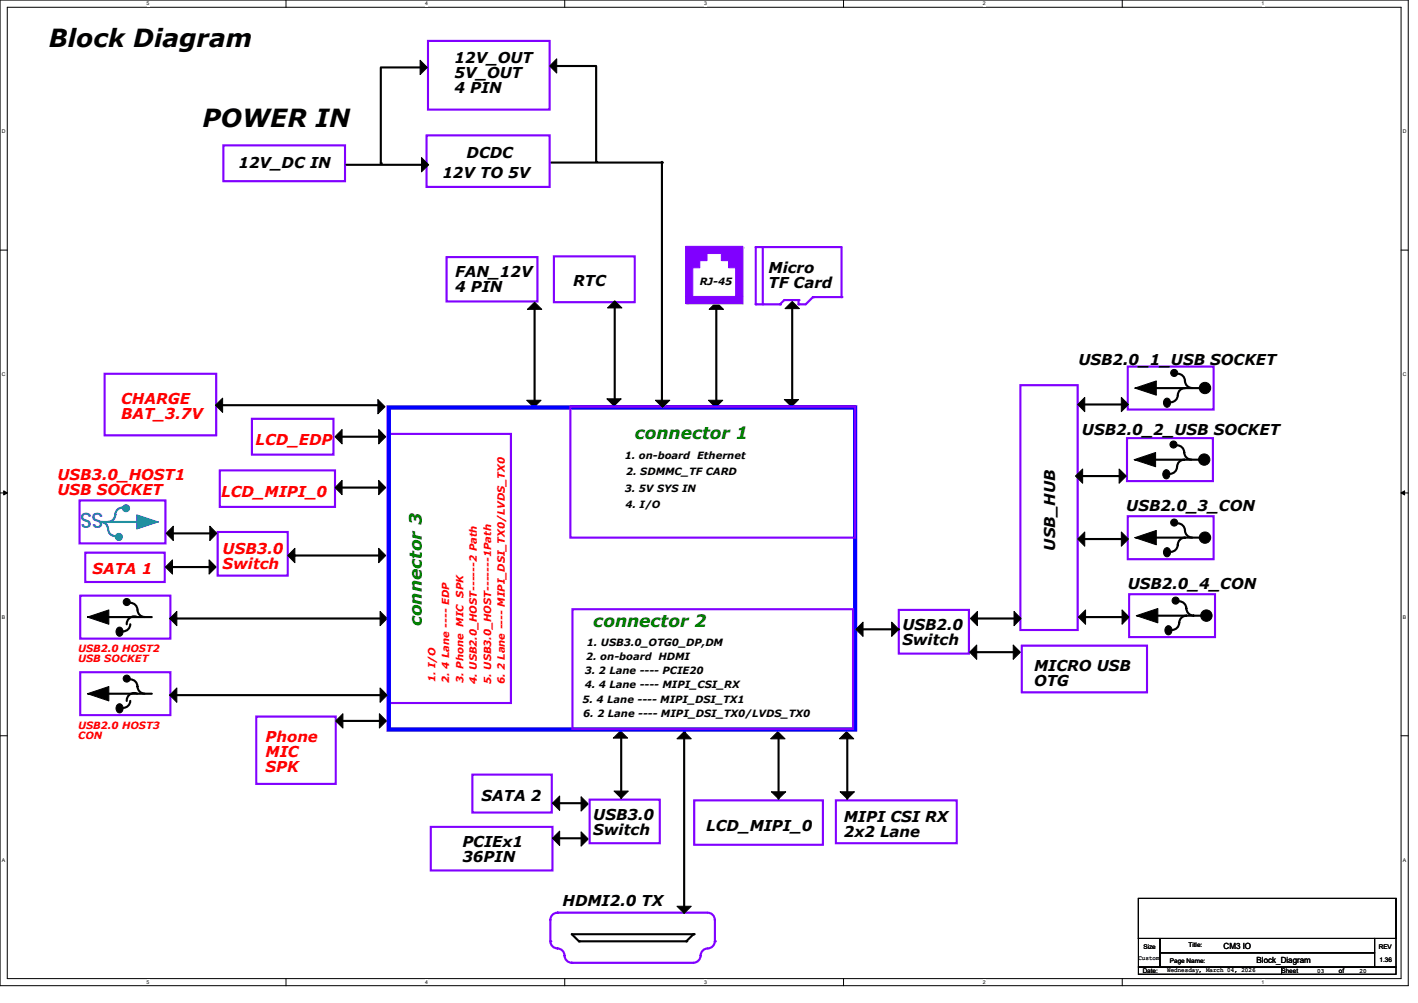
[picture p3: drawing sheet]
<svg xmlns="http://www.w3.org/2000/svg" width="594mm" height="420mm" viewBox="0 0 594 420" stroke-linecap="round" stroke-linejoin="round" font-family="sans-serif">
<path d="M0 0h589.9v412.7h-589.9zM3 3h583.9v406.8h-583.9z" fill="none" stroke="#000" stroke-width=".42"/>
<g fill="#fff">
<path d="M61.4 .4h1.2v2.4h-1.2z"/>
<path d="M61.4 410.1h1.2v2.4h-1.2z"/>
</g>
<path d="M119.8 0v3M119.8 409.8v3" fill="none" stroke="#000" stroke-width=".42"/>
<g fill="#fff">
<path d="M178.2 .4h1.2v2.4h-1.2z"/>
<path d="M178.2 410.1h1.2v2.4h-1.2z"/>
</g>
<path d="M236.6 0v3M236.6 409.8v3" fill="none" stroke="#000" stroke-width=".42"/>
<g fill="#fff">
<path d="M294.9 .4h1.2v2.4h-1.2z"/>
<path d="M294.9 410.1h1.2v2.4h-1.2z"/>
</g>
<path d="M353.4 0v3M353.4 409.8v3" fill="none" stroke="#000" stroke-width=".42"/>
<g fill="#fff">
<path d="M411.7 .4h1.2v2.4h-1.2z"/>
<path d="M411.7 410.1h1.2v2.4h-1.2z"/>
</g>
<path d="M470.1 0v3M470.1 409.8v3" fill="none" stroke="#000" stroke-width=".42"/>
<g fill="#fff">
<path d="M528.5 .4h1.2v2.4h-1.2z"/>
<path d="M528.5 410.1h1.2v2.4h-1.2z"/>
<path d="M.8 53.9h1.5v2.4h-1.5z"/>
<path d="M587.7 53.9h1.5v2.4h-1.5z"/>
<path d="M.8 155.6h1.5v2.4h-1.5z"/>
<path d="M587.7 155.6h1.5v2.4h-1.5z"/>
</g>
<path d="M0 104.7h3M586.9 104.7h3" fill="none" stroke="#000" stroke-width=".42"/>
<g fill="#fff">
<path d="M.8 257.3h1.4v2.4h-1.4z"/>
<path d="M587.7 257.3h1.4v2.4h-1.4z"/>
</g>
<path d="M0 206.4h3M586.9 206.4h3" fill="none" stroke="#000" stroke-width=".42"/>
<path d="M1.6 205.5l1.4 .9-1.4 .9zM586.9 206.4l1.5-.9v1.8z" fill="#000" stroke="#000" stroke-width=".42"/>
<g fill="#fff">
<path d="M.8 358.9h1.4v2.5h-1.4z"/>
<path d="M587.7 358.9h1.4v2.5h-1.4z"/>
</g>
<path d="M0 308.1h3M586.9 308.1h3" fill="none" stroke="#000" stroke-width=".42"/>
<path d="M43.8 156.5h46.8v25.8h-46.8zM427.4 161.3h24v102.5h-24zM107.4 300.1h33.2v28.2h-33.2zM233.6 382.2a2.97 2.97 0 0 0-3.1 3v9" fill="none" stroke="#8000ff" stroke-width=".89"/>
<path d="M92.7 169.7h65.9M143 301.9h18" fill="none" stroke="#000" stroke-width=".89"/>
<g fill="#000">
<circle cx="158.6" cy="169.7" r=".44"/>
<circle cx="161" cy="301.9" r=".44"/>
</g>
<g fill="#000" stroke="#000" stroke-width=".42">
<path d="M90.3 169.7l3-3v6z" fill-rule="evenodd"/>
<path d="M158.3 167.3l3 3-3 3z" fill-rule="evenodd"/>
<path d="M140.6 301.9l3-3v6z" fill-rule="evenodd"/>
<path d="M158.9 298.9l3 3-3 3z" fill-rule="evenodd"/>
</g>
<circle cx="230.5" cy="394.2" r=".44" fill="#8000ff"/>
<path d="M233.6 382.2h62.9" fill="none" stroke="#8000ff" stroke-width=".89"/>
<circle cx="233.6" cy="382.2" r=".44" fill="#8000ff"/>
<path d="M230.5 394.2a2.96 2.96 0 0 0 3.1 2.9M233.6 397.2a2.98 2.98 0 0 1 2.9 3 3.1 3.1 0 0 0 3 2.9l51 .1" fill="none" stroke="#8000ff" stroke-width=".89"/>
<circle cx="239.5" cy="403.2" r=".44" fill="#8000ff"/>
<path d="M296.5 382.2a2.98 2.98 0 0 1 2.9 3M299.5 385.2v9" fill="none" stroke="#8000ff" stroke-width=".89"/>
<circle cx="299.5" cy="394.2" r=".44" fill="#8000ff"/>
<g fill="none" stroke="#8000ff" stroke-width=".89">
<path d="M179.3 17.1h51v28.8h-51zM93.6 60.9h50.9v15h-50.9zM187.1 107.7h38v18.5h-38zM232 107.4h33.9v19.1h-33.9zM472.4 153.5h36v18h-36zM105.5 175.4h34.2v15h-34.2zM92.1 197h48.2v15.3h-48.2zM163.1 181.7h50.9v112.7h-50.9zM472.1 183.5h36v18h-36zM33.3 209.5h36v18h-36zM472.4 216.2h36v17.9h-36zM35.7 231.4h33.3v12.3h-33.3z"/>
<path d="M91.2 222.8h29.3v18.2h-29.3zM473 248.8h36v18h-36zM197.9 324.4h33.2v15.8h-33.2zM247 334.9h29.4v18.2h-29.4zM290.8 335.2h53.9v18.5h-53.9zM350.1 335.2h50.7v17.9h-50.7zM180.5 346.2h50.9v18.3h-50.9zM296.5 397.2a2.98 2.98 0 0 0-3 3M299.4 394.2l-.6 1.8-1 .8-1.3 .3M293.5 400.2l-.7 1.8-1 .8-1.3 .3"/>
</g>
<g fill="none" stroke="#000" stroke-width=".89">
<path d="M230.8 68.1h46.5M277.3 67.8v102.2M223.9 129.2v39.9M257.5 128.7v39.8M300.1 129.2v39.9M331.9 128.9v39.9M493.4 156.5a2.98 2.98 0 0 1 3 3l.3 1.3 .8 1 1.9 .7M478.4 162.5h24M496.4 162.5a3.2 3.2 0 0 0-3.1 3.7l-1.1 1.6-1.8 .6M452.9 199.3h18M478.1 192.5h24M493.1 195.5l-.7 1.8-1 .8-1.3 .3"/>
<path d="M493.1 186.5a2.98 2.98 0 0 1 3 3l.3 1.3 .8 1 1.9 .6M496.1 192.5a2.96 2.96 0 0 0-3 3M493.4 219.2a3.2 3.2 0 0 1 3.1 3.6l1 1.6 1.9 .7M123.2 232.6h36.9M453.8 225.7h18M478.4 225.1h24M496.4 225.1a2.97 2.97 0 0 0-3 3.1l-.4 1.2-.8 1-1.8 .7M454.1 258.4h18M479 257.8h24M494 251.8a2.98 2.98 0 0 1 3 3M497 257.8a2.99 2.99 0 0 0-3 3l-.4 1.3-.8 1-1.8 .7M497 254.8a2.97 2.97 0 0 0 3 3"/>
<path d="M260.2 307.8v26.4M286.6 306.7v75.5M326.1 308.1v26.4M354.9 308.1v26.4M231.7 336.3h12.9M231.7 351h12.9M239.5 391.2h51l-3 3h-45z"/>
</g>
<g fill="#000">
<circle cx="277.3" cy="68.1" r=".44"/>
<circle cx="223.9" cy="169.1" r=".44"/>
<circle cx="257.5" cy="168.5" r=".44"/>
<circle cx="277.3" cy="170" r=".44"/>
<circle cx="300.1" cy="169.1" r=".44"/>
<circle cx="331.9" cy="168.8" r=".44"/>
<circle cx="478.4" cy="162.5" r=".44"/>
<circle cx="470.9" cy="199.3" r=".44"/>
<circle cx="478.1" cy="192.5" r=".44"/>
<circle cx="123.2" cy="232.6" r=".44"/>
<circle cx="471.8" cy="225.7" r=".44"/>
<circle cx="478.4" cy="225.1" r=".44"/>
<circle cx="472.1" cy="258.4" r=".44"/>
<circle cx="479" cy="257.8" r=".44"/>
<circle cx="260.2" cy="307.8" r=".44"/>
<circle cx="286.6" cy="306.7" r=".44"/>
<circle cx="326.1" cy="308.1" r=".44"/>
<circle cx="354.9" cy="308.1" r=".44"/>
<circle cx="244.6" cy="336.3" r=".44"/>
<circle cx="244.6" cy="351" r=".44"/>
<circle cx="242.5" cy="394.2" r=".44"/>
<circle cx="287.5" cy="394.2" r=".44"/>
<circle cx="290.5" cy="391.2" r=".44"/>
</g>
<g fill="#000" stroke="#000" stroke-width=".42">
<path d="M223.9 126.5l3 3h-6z" fill-rule="evenodd"/>
<path d="M257.5 125.9l3 3h-6z" fill-rule="evenodd"/>
<path d="M297.1 129.5l3-3 3 3z" fill-rule="evenodd"/>
<path d="M331.9 126.2l3 3h-6.1z" fill-rule="evenodd"/>
<path d="M220.6 167.6h6.1l-3.1 3z" fill-rule="evenodd"/>
<path d="M254.2 167h6l-3 3z" fill-rule="evenodd"/>
<path d="M296.8 167.6h6l-3 3z" fill-rule="evenodd"/>
<path d="M328.5 167.3h6l-2.9 3z" fill-rule="evenodd"/>
<path d="M475.4 162.5l9-3v6l-9-3h3z" fill-rule="evenodd"/>
<path d="M488.1 167a1.84 1.84 0 0 1 2.2 1 1.84 1.84 0 0 1-.7 2.3 1.84 1.84 0 0 1-2.2-1 1.84 1.84 0 0 1 .7-2.3z" fill-rule="evenodd"/>
<path d="M450.5 199.3l3-2.9v6z" fill-rule="evenodd"/>
<path d="M468.8 196.4l3 2.9-3 3.1z" fill-rule="evenodd"/>
<path d="M475.1 192.5l9-3v6l-9-3h3z" fill-rule="evenodd"/>
<path d="M487.8 196.9a1.84 1.84 0 0 1 2.2 1 1.84 1.84 0 0 1-.7 2.4 1.84 1.84 0 0 1-2.2-1 1.84 1.84 0 0 1 .7-2.4z" fill-rule="evenodd"/>
<path d="M158.6 229.6l3 3-3 3z" fill-rule="evenodd"/>
<path d="M451.4 225.7l3-2.9v5.9z" fill-rule="evenodd"/>
<path d="M469.7 222.8l3 2.9-3 3z" fill-rule="evenodd"/>
<path d="M475.4 225.1l9-3v6l-9-3h3z" fill-rule="evenodd"/>
<path d="M488.1 229.6a1.84 1.84 0 0 1 2.2 1 1.84 1.84 0 0 1-.7 2.3 1.84 1.84 0 0 1-2.2-1 1.84 1.84 0 0 1 .7-2.3z" fill-rule="evenodd"/>
<path d="M451.7 258.4l3-3v6z" fill-rule="evenodd"/>
<path d="M470 255.4l3 3-3 3z" fill-rule="evenodd"/>
<path d="M476 257.8l9-3v6l-9-3h3z" fill-rule="evenodd"/>
<path d="M488.7 262.3a1.84 1.84 0 0 1 2.2 1 1.84 1.84 0 0 1-.7 2.3 1.84 1.84 0 0 1-2.2-1 1.84 1.84 0 0 1 .7-2.3z" fill-rule="evenodd"/>
<path d="M259.9 306.1l3 3h-6z" fill-rule="evenodd"/>
<path d="M286.6 306.4l3 3h-6z" fill-rule="evenodd"/>
<path d="M325.8 306.4l3 3h-6z" fill-rule="evenodd"/>
<path d="M351.6 309.4l3-3 3 3z" fill-rule="evenodd"/>
<path d="M231.4 336.3l3-3v6z" fill-rule="evenodd"/>
<path d="M243.4 333.6l3 3-3 3z" fill-rule="evenodd"/>
<path d="M257.2 331.3h6l-3 2.9z" fill-rule="evenodd"/>
<path d="M323.1 331.6h6l-3 2.9z" fill-rule="evenodd"/>
<path d="M351.9 331.6h6l-3 2.9z" fill-rule="evenodd"/>
<path d="M231.4 351l3-3v6z" fill-rule="evenodd"/>
<path d="M243.4 348.3l3 3-3 3z" fill-rule="evenodd"/>
<path d="M283.6 379.5h6l-3 3z" fill-rule="evenodd"/>
<circle cx="491.9" cy="156.2" r="1.48"/>
<circle cx="504.8" cy="162.5" r="2.38"/>
<circle cx="491.6" cy="186.1" r="1.48"/>
<circle cx="504.4" cy="192.4" r="2.37"/>
<circle cx="491.9" cy="218.8" r="1.48"/>
<circle cx="504.8" cy="225.1" r="2.38"/>
<circle cx="492.5" cy="251.5" r="1.48"/>
<circle cx="505.4" cy="257.8" r="2.39"/>
</g>
<path d="M51.3 212.6a2.99 2.99 0 0 0-3 3l-.3 1.3-.9 1-1.8 .6M57.3 218.6h-15l1.8 .6 .9 1 .3 1.3M45.3 221.5a2.98 2.98 0 0 0 3 3" fill="none" stroke="#0080ff" stroke-width=".89"/>
<circle cx="57.3" cy="218.6" r=".44" fill="#0080ff"/>
<g fill="#0080ff" stroke="#0080ff" stroke-width=".42">
<path d="M57.3 215.6l9 3h-3h3l-9 2.9z" fill-rule="evenodd"/>
<circle cx="52.8" cy="212.8" r="1.47"/>
<circle cx="49.8" cy="224.8" r="1.48"/>
</g>
<path d="M453.8 169.4h18M142.7 182.9h18M142.7 204.2h18M70.2 237.4h18M70.5 223.4h18M39.6 258.4h24M54.6 252.4a3.2 3.2 0 0 1 3.1 3.7l1 1.6 1.9 .7M57.4 258.3a3.1 3.1 0 0 0-4.3 3.1M71.4 259h89M54.6 261.4l-.7 1.9-1 .8-1.3 .3" fill="none" stroke="#000" stroke-width=".89"/>
<g fill="#000">
<circle cx="471.8" cy="169.4" r=".44"/>
<circle cx="160.7" cy="182.9" r=".44"/>
<circle cx="160.7" cy="204.2" r=".44"/>
<circle cx="70.2" cy="237.4" r=".44"/>
<circle cx="70.5" cy="223.4" r=".44"/>
<circle cx="39.6" cy="258.4" r=".44"/>
<circle cx="71.4" cy="259" r=".44"/>
</g>
<g fill="#000" stroke="#000" stroke-width=".42">
<path d="M454.4 166.4v6l-3-3z" fill-rule="evenodd"/>
<path d="M469.7 166.4l3 3-3 3z" fill-rule="evenodd"/>
<path d="M143.3 179.9v6l-3-3z" fill-rule="evenodd"/>
<path d="M158.6 179.9l3 3-3 3z" fill-rule="evenodd"/>
<path d="M143.3 201.2v5.9l-3-2.9z" fill-rule="evenodd"/>
<path d="M158.6 201.2l3 3-3 2.9z" fill-rule="evenodd"/>
<path d="M72.3 234.4v6l-3-3z" fill-rule="evenodd"/>
<path d="M72.6 220.3v6.1l-3-3z" fill-rule="evenodd"/>
<path d="M87.6 234.4l3 3-3 3z" fill-rule="evenodd"/>
<path d="M87.9 220.3l2.9 3.1-2.9 3z" fill-rule="evenodd"/>
<path d="M120.5 232.6l3-3v6z" fill-rule="evenodd"/>
<path d="M36.6 258.4l9-3v6l-9-3h3z" fill-rule="evenodd"/>
<path d="M71.1 259l3-3v6z" fill-rule="evenodd"/>
<path d="M159.2 256l3 3-3 3z" fill-rule="evenodd"/>
<path d="M49.3 262.9a1.84 1.84 0 0 1 2.2 1 1.84 1.84 0 0 1-.7 2.3 1.84 1.84 0 0 1-2.2-1 1.84 1.84 0 0 1 .7-2.3z" fill-rule="evenodd"/>
<circle cx="53.1" cy="252.1" r="1.48"/>
</g>
<path d="M238.9 170.3h119.3v54.8h-119.3zM33.6 249.4h37.8v18h-37.8zM239.8 255.1h117.5v50.1h-117.5z" fill="none" stroke="#8000ff" stroke-width=".89"/>
<path d="M162.8 170.6h195.4v134.9h-195.4z" fill="none" stroke="#00f" stroke-width="1.8"/>
<path d="M287.8 127.1h23.3" fill="none" stroke="#c0c0c0" stroke-width=".89"/>
<circle cx="287.8" cy="127.1" r=".44" fill="#c0c0c0"/>
<path d="M311.1 103.8v23.3" fill="none" stroke="#c0c0c0" stroke-width=".89"/>
<circle cx="311.1" cy="103.8" r=".44" fill="#c0c0c0"/>
<g fill="#8000ff" stroke="#8000ff" stroke-width=".42">
<path d="M287.2 124.1h23.9v3h-23.9z" fill-rule="evenodd"/>
<path d="M287.2 103.2h23.9v20.9h-3v-12h-2.9v-3h-3v-2.9h-6v2.9h-3v3h-3v12h-3z" fill-rule="evenodd"/>
</g>
<path d="M340.5 124.4h12" fill="none" stroke="#8000ff" stroke-width=".89"/>
<circle cx="340.5" cy="124.4" r=".44" fill="#8000ff"/>
<path d="M340.5 124.4l-3 3" fill="none" stroke="#8000ff" stroke-width=".89"/>
<circle cx="340.5" cy="124.4" r=".44" fill="#8000ff"/>
<path d="M334.5 127.4h3" fill="none" stroke="#8000ff" stroke-width=".89"/>
<circle cx="334.5" cy="127.4" r=".44" fill="#8000ff"/>
<path d="M334.5 125.6v1.8" fill="none" stroke="#8000ff" stroke-width=".89"/>
<circle cx="334.5" cy="125.6" r=".44" fill="#8000ff"/>
<path d="M328.5 125.6h6" fill="none" stroke="#8000ff" stroke-width=".89"/>
<circle cx="328.5" cy="125.6" r=".44" fill="#8000ff"/>
<path d="M328.5 125.6l-1.8 1.8" fill="none" stroke="#8000ff" stroke-width=".89"/>
<circle cx="326.7" cy="127.4" r=".44" fill="#8000ff"/>
<path d="M316.6 127.4h10.1" fill="none" stroke="#8000ff" stroke-width=".89"/>
<circle cx="326.7" cy="127.4" r=".44" fill="#8000ff"/>
<path d="M316.6 103.5v23.9" fill="none" stroke="#8000ff" stroke-width=".89"/>
<circle cx="316.6" cy="127.4" r=".44" fill="#8000ff"/>
<path d="M352.5 103.5v20.9" fill="none" stroke="#8000ff" stroke-width=".89"/>
<circle cx="352.5" cy="124.4" r=".44" fill="#8000ff"/>
<path d="M316.6 103.5h35.9" fill="none" stroke="#8000ff" stroke-width=".89"/>
<circle cx="316.6" cy="103.5" r=".44" fill="#8000ff"/>
<path d="M319.5 103.5v23.9" fill="none" stroke="#8000ff" stroke-width=".89"/>
<circle cx="319.5" cy="127.4" r=".44" fill="#8000ff"/>
<g fill="#000" stroke="#000" stroke-width=".42">
<path d="M176 25.2l3 3-3 3z" fill-rule="evenodd"/>
<path d="M233.2 24.6v6l-2.9-3z" fill-rule="evenodd"/>
<path d="M176.6 66l3 3-3 3z" fill-rule="evenodd"/>
<path d="M274.6 167.6h6l-3 3z" fill-rule="evenodd"/>
<path d="M406.5 259l2.9-3v6z" fill-rule="evenodd"/>
<path d="M424.8 256l2.9 3-2.9 3z" fill-rule="evenodd"/>
<path d="M361.5 260.5v6l-3-3z" fill-rule="evenodd"/>
<path d="M373.5 260.5l3 3-3 3z" fill-rule="evenodd"/>
<path d="M409.2 270.1v6l-3-3z" fill-rule="evenodd"/>
<path d="M424.4 270.1l3 3-3 3z" fill-rule="evenodd"/>
<path d="M36.6 290.5l9-3v6l-9-3h3z" fill-rule="evenodd"/>
<path d="M49.3 294.9a1.84 1.84 0 0 1 2.2 1.1 1.84 1.84 0 0 1-.7 2.3 1.84 1.84 0 0 1-2.2-1 1.84 1.84 0 0 1 .7-2.4z" fill-rule="evenodd"/>
<path d="M74.1 288.1v6l-3-3z" fill-rule="evenodd"/>
<path d="M159.2 288.1l3 3-3 3z" fill-rule="evenodd"/>
<circle cx="53.1" cy="284.2" r="1.47"/>
</g>
<path d="M178.7 56.7h51.6v21.6h-51.6zM376.5 255.4h29.4v18.3h-29.4zM428 270.4h52.5v19.5h-52.5zM33.6 281.5h37.8v18h-37.8z" fill="none" stroke="#8000ff" stroke-width=".89"/>
<g fill="none" stroke="#000" stroke-width=".89">
<path d="M159.5 28.2h18.6M159.5 28.5v39.9M231.1 27.6h18.6M249.7 27.9v39.9M145.1 69h33.6M408.9 259h17.9M359.4 263.5h16.8M408.6 273.1h18M39.6 290.5h24M54.6 293.5l-.3 1.3-.9 1-1.8 .6M54.6 284.5a2.98 2.98 0 0 1 3 3l.3 1.3 .8 1 1.9 .6M57.4 290.4a3.1 3.1 0 0 0-4.3 3.1"/>
<path d="M71.4 291.1h89"/>
</g>
<g fill="#000">
<circle cx="178.1" cy="28.2" r=".44"/>
<circle cx="231.1" cy="27.6" r=".44"/>
<circle cx="159.5" cy="68.4" r=".44"/>
<circle cx="178.7" cy="69" r=".44"/>
<circle cx="249.7" cy="67.8" r=".44"/>
<circle cx="426.8" cy="259" r=".44"/>
<circle cx="376.2" cy="263.5" r=".44"/>
<circle cx="426.6" cy="273.1" r=".44"/>
<circle cx="39.6" cy="290.5" r=".44"/>
<circle cx="71.4" cy="291.1" r=".44"/>
</g>
<path d="M476.9 376.2h107.9v16.8h-107.9zM476.9 393h9v12h-9zM485.9 393h89.9v6h-89.9zM485.9 399h89.9v6h-89.9zM575.8 393h9v12h-9zM476.9 405h59.9v3h-59.9zM536.8 405h48v3h-48z" fill="none" stroke="#000" stroke-width=".42"/>
<g font-size="10.5">
<text x="20.4" y="19.5">Block Diagram</text>
<text x="84.9" y="53.1">POWER IN</text>
</g>
<text font-size="8.7" fill="#0080ff" x="43.2" y="215.4" transform="rotate(-180 43.2 215.4)">SS</text>
<g font-size="7.2" fill="#008000">
<text x="265.9" y="184">connector 1</text>
<text x="176.7" y="262.3" transform="rotate(-90 176.7 262.3)">connector 3</text>
<text x="248.5" y="262.6">connector 2</text>
</g>
<g font-size="6.3">
<text x="190.4" y="26.4">12V_OUT</text>
<text x="190.4" y="32.7">5V_OUT</text>
<text x="190.4" y="38.9">4 PIN</text>
<text x="99.9" y="70.1">12V_DC IN</text>
<text x="195.5" y="66.3">DCDC</text>
<text x="185.3" y="74.3">12V TO 5V</text>
<text x="190.7" y="116">FAN_12V</text>
<text x="240.1" y="119.9">RTC</text>
<text x="322" y="114.5">Micro</text>
<text x="190.7" y="122.3">4 PIN</text>
<text x="322" y="120.8">TF Card</text>
<text x="451.7" y="152.9">USB2.0_1_USB SOCKET</text>
<text x="453.2" y="181.9">USB2.0_2_USB SOCKET</text>
<text x="471.8" y="214">USB2.0_3_CON</text>
<text x="442" y="230.5" transform="rotate(-90 442 230.5)">USB_HUB</text>
<text x="472.4" y="246.7">USB2.0_4_CON</text>
<text x="378" y="263.8">USB2.0</text>
<text x="378" y="270">Switch</text>
<text x="433.2" y="281.2">MICRO USB</text>
<text x="433.2" y="287.4">OTG</text>
<text x="201.8" y="335.4">SATA 2</text>
<text x="248.5" y="343.2">USB3.0</text>
<text x="295.9" y="348">LCD_MIPI_0</text>
<text x="353.4" y="344.1">MIPI CSI RX</text>
<text x="248.5" y="349.5">Switch</text>
<text x="353.4" y="350.3">2x2 Lane</text>
<text x="193.7" y="354.9">PCIEx1</text>
<text x="193.7" y="361.1">36PIN</text>
<text x="235.6" y="379.2">HDMI2.0 TX</text>
</g>
<g font-size="6.3" fill="#f00">
<text x="50.7" y="169.1">CHARGE</text>
<text x="50.7" y="175.3">BAT_3.7V</text>
<text x="107.1" y="186.1">LCD_EDP</text>
<text x="24" y="201.1">USB3.0_HOST1</text>
<text x="24" y="207.4">USB SOCKET</text>
<text x="92.7" y="208">LCD_MIPI_0</text>
<text x="93.3" y="232">USB3.0</text>
<text x="93.3" y="238.2">Switch</text>
<text x="38.7" y="240.4">SATA 1</text>
<text x="111.3" y="310.8">Phone</text>
<text x="111.3" y="317.1">MIC</text>
<text x="111.3" y="323.3">SPK</text>
</g>
<g font-size="4.2">
<text x="293.2" y="119.3">RJ-45</text>
<text x="261.7" y="192.2">1. on-board Ethernet</text>
<text x="262.3" y="199.1">2. SDMMC_TF CARD</text>
<text x="261.7" y="206">3. 5V SYS IN</text>
<text x="262" y="212.6">4. I/O</text>
<text x="245.8" y="270.4">1. USB3.0_OTG0_DP,DM</text>
<text x="245.5" y="276.4">2. on-board HDMI</text>
<text x="244.9" y="282.4">3. 2 Lane ---- PCIE20</text>
<text x="244.9" y="288.1">4. 4 Lane ---- MIPI_CSI_RX</text>
<text x="244" y="294.4">5. 4 Lane ---- MIPI_DSI_TX1</text>
<text x="244.3" y="300.4">6. 2 Lane ---- MIPI_DSI_TX0/LVDS_TX0</text>
</g>
<g font-size="4.2" fill="#f00">
<text x="32.7" y="273.1">USB2.0 HOST2</text>
<text x="32.7" y="277.3">USB SOCKET</text>
<text x="182.4" y="285.7" transform="rotate(-90 182.4 285.7)">1. I/O</text>
<text x="188.1" y="286" transform="rotate(-90 188.1 286)">2. 4 Lane ---- EDP</text>
<text x="194.1" y="286" transform="rotate(-90 194.1 286)">3. Phone MIC SPK</text>
<text x="199.8" y="286.3" transform="rotate(-90 199.8 286.3)">4. USB2.0_HOST------2 Path</text>
<text x="205.8" y="286.3" transform="rotate(-90 205.8 286.3)">5. USB3.0_HOST-------1Path</text>
<text x="211.5" y="286.6" transform="rotate(-90 211.5 286.6)">6. 2 Lane ---- MIPI_DSI_TX0/LVDS_TX0</text>
<text x="32.7" y="305.2">USB2.0 HOST3</text>
<text x="32.7" y="309.4">CON</text>
</g>
<g font-size="3.6">
<text x="512.6" y="397.3">CM3 IO</text>
<text x="526.4" y="403.1">Block_Diagram</text>
</g>
<g font-size="2.7">
<text x="479" y="397.2">Size</text>
<text x="497.9" y="396.6">Title:</text>
<text x="577.6" y="397.2">REV</text>
<text x="476.9" y="402">Custom</text>
<text x="478.7" y="407.4">Date:</text>
<text x="488.9" y="407.1">Wednesday, March 04, 2026</text>
<text x="490.1" y="403.2">Page Name:</text>
<text x="536.8" y="407.4">Sheet</text>
<text x="551.8" y="407.4">03</text>
<text x="560.8" y="407.4">of</text>
<text x="569.5" y="407.4">20</text>
<text x="577.9" y="402.9">1.36</text>
</g>
<g font-size="2.2">
<text x="61.4" y="2.3">5</text>
<text x="178.2" y="2.3">4</text>
<text x="294.9" y="2.3">3</text>
<text x="411.7" y="2.3">2</text>
<text x="528.4" y="2.3">1</text>
<text x=".8" y="55.8">D</text>
<text x="587.6" y="55.8">D</text>
<text x=".8" y="157.5">C</text>
<text x="587.6" y="157.5">C</text>
<text x=".8" y="259.2">B</text>
<text x="587.6" y="259.2">B</text>
<text x=".8" y="360.9">A</text>
<text x="587.6" y="360.9">A</text>
<text x="61.4" y="412.1">5</text>
<text x="178.2" y="412.1">4</text>
<text x="294.9" y="412.1">3</text>
<text x="411.7" y="412.1">2</text>
<text x="528.4" y="412.1">1</text>
</g>
</svg>
